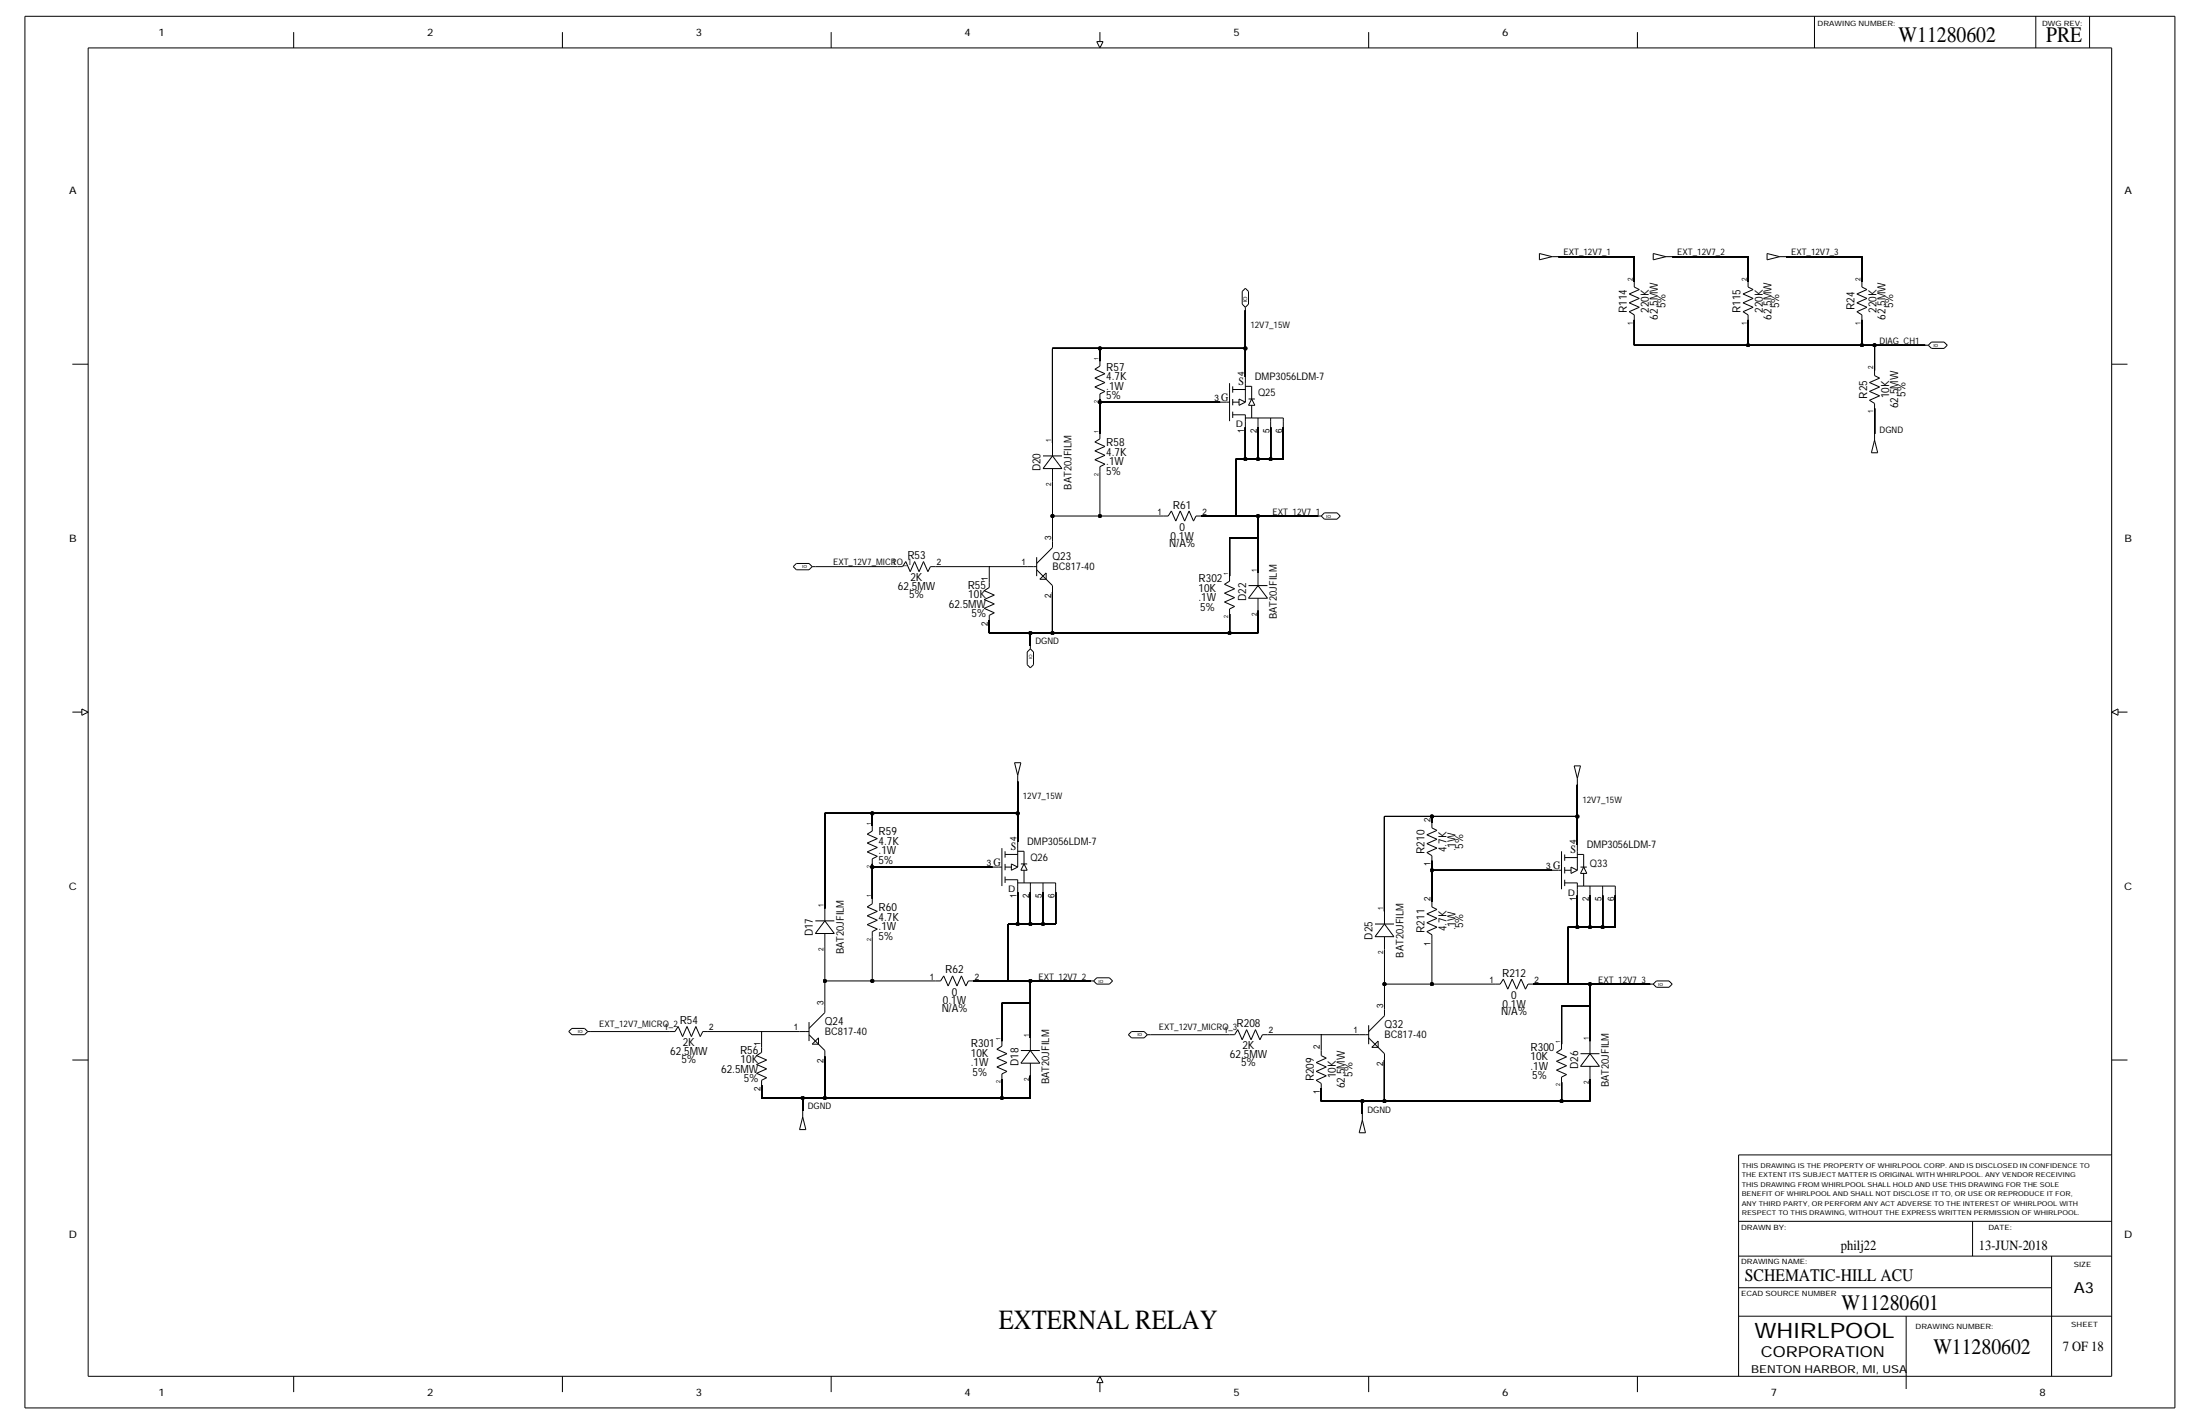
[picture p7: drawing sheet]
<svg xmlns="http://www.w3.org/2000/svg" width="864mm" height="559mm" viewBox="0 0 864 559" stroke-linecap="round" stroke-linejoin="round" font-family="sans-serif">
<!-- layer: Nets -->
<g fill="none" stroke="#000" stroke-width=".39">
<path d="M611.7 100.7h29.8zM641.5 100.7v10zM656.4 100.7h29.8zM686.2 100.7v10zM701.1 100.7h29.8zM730.9 100.7v10zM413.1 136.7v37.2zM413.1 136.7h18.7zM431.8 136.7v5zM431.8 136.7h57.1zM488.9 121.8v14.9zM488.9 136.7v11.2z"/>
<path d="M641.5 125.5v10zM641.5 135.5h44.7zM686.2 125.5v10zM686.2 135.5h44.7zM730.9 125.5v10zM730.9 135.5h4.9zM735.8 135.5v9.9zM735.8 135.5h19.9zM431.8 157.8v12.4zM431.8 156.6v1.2zM431.8 157.8h47.1zM488.9 167.7v12.5z"/>
<path d="M493.8 167.7v12.5zM498.8 167.7v12.5zM503.8 167.7v12.5zM735.8 160.3v9.9zM413.1 188.8v13.7zM431.8 185.1v17.4zM485.1 180.2h3.8zM485.1 180.2v22.3zM488.9 180.2h4.9zM493.8 180.2h5zM498.8 180.2h5zM413.1 202.5h18.7z"/>
<path d="M413.1 202.5v9.9zM431.8 202.5h24.8zM471.5 202.5h13.6zM482.7 211.2v14.9zM482.7 211.2h11.1zM485.1 202.5h8.7zM493.8 211.2v13.6zM493.8 202.5v8.7zM493.8 202.5h23.6zM320.1 222.4h32.2zM367.2 222.4h21.1zM388.3 222.4h14.9z"/>
<path d="M388.3 222.4v6.2zM413.1 232.3v16.1zM493.8 239.7v8.7zM388.3 243.5v4.9zM388.3 248.4h16.2zM404.5 248.4h8.6zM404.5 248.4v5zM413.1 248.4h69.6zM482.7 248.4h11.1zM482.7 241v7.4zM323.8 319.2v37.2zM323.8 319.2h18.6z"/>
<path d="M342.4 319.2v4.9zM342.4 319.2h57.1zM399.5 306.8v12.4zM399.5 319.2v11.1zM619.2 308v12.4zM342.4 339v1.3zM543.5 320.4v37.2zM543.5 320.4h18.6zM562.1 320.4v2.5zM562.1 320.4h57.1zM562.1 337.8v3.7zM619.2 320.4v11.2z"/>
<path d="M342.4 340.3v12.4zM342.4 340.3h47.2zM399.5 350.2v12.4zM404.5 350.2v12.4zM409.4 350.2v12.4zM414.4 350.2v12.4zM562.1 341.5v12.4zM562.1 341.5h47.1zM619.2 351.4v12.4zM624.1 351.4v12.4zM629.1 351.4v12.4zM634.1 351.4v12.4z"/>
<path d="M323.8 371.3v13.6zM342.4 367.6v17.3zM395.8 362.6h3.7zM395.8 362.6v22.3zM399.5 362.6h5zM404.5 362.6h4.9zM409.4 362.6h5zM543.5 372.5v13.7zM562.1 368.8v17.4zM615.5 363.8h3.7zM615.5 363.8v22.4zM619.2 363.8h4.9z"/>
<path d="M624.1 363.8h5zM629.1 363.8h5zM323.8 384.9h18.6zM323.8 384.9v10zM342.4 384.9h24.8zM382.1 384.9h13.7zM393.3 393.6v14.9zM393.3 393.6h11.2zM395.8 384.9h8.7zM404.5 393.6v13.7zM404.5 384.9v8.7zM404.5 384.9h23.5z"/>
<path d="M543.5 386.2h18.6zM543.5 386.2v9.9zM562.1 386.2h24.8zM601.8 386.2h13.7zM613 394.9v14.9zM613 394.9h11.1zM615.5 386.2h8.6zM624.1 394.9v13.6zM624.1 386.2v8.7zM624.1 386.2h23.6zM231.9 404.8h31.1zM277.9 404.8h21.1z"/>
<path d="M299 404.8v6.2zM299 404.8h14.9zM323.8 414.7v16.2zM451.6 406h31.1zM497.5 406h21.1zM518.6 406h14.9zM518.6 406v6.2zM543.5 416v16.1zM299 425.9v5zM299 430.9h16.1zM315.1 430.9h8.7zM315.1 430.9v4.9z"/>
<path d="M323.8 430.9h69.5zM393.3 423.4v7.5zM393.3 430.9h11.2zM404.5 422.2v8.7zM518.6 427.1v5zM518.6 432.1h16.2zM534.8 432.1h8.7zM534.8 432.1v5zM543.5 432.1h69.5zM613 424.7v7.4zM613 432.1h11.1zM624.1 423.4v8.7z"/>
</g>
<g fill="#000" stroke="#000" stroke-width=".39">
<circle cx="431.8" cy="136.7" r=".7"/>
<circle cx="488.9" cy="136.7" r=".7"/>
<circle cx="686.2" cy="135.5" r=".7"/>
<circle cx="730.9" cy="135.5" r=".7"/>
<circle cx="735.8" cy="135.5" r=".7"/>
<circle cx="431.8" cy="157.8" r=".7"/>
<circle cx="488.9" cy="180.2" r=".7"/>
<circle cx="493.8" cy="180.2" r=".7"/>
<circle cx="498.8" cy="180.2" r=".7"/>
<circle cx="413.1" cy="202.5" r=".7"/>
<circle cx="431.8" cy="202.5" r=".7"/>
<circle cx="485.1" cy="202.5" r=".1"/>
<circle cx="493.8" cy="211.2" r=".1"/>
<circle cx="493.8" cy="202.5" r=".7"/>
<circle cx="388.3" cy="222.4" r=".1"/>
<circle cx="404.5" cy="248.4" r=".7"/>
<circle cx="413.1" cy="248.4" r=".7"/>
<circle cx="482.7" cy="248.4" r=".7"/>
<circle cx="342.4" cy="319.2" r=".7"/>
<circle cx="399.5" cy="319.2" r=".7"/>
<circle cx="562.1" cy="320.4" r=".7"/>
<circle cx="619.2" cy="320.4" r=".7"/>
<circle cx="342.4" cy="340.3" r=".7"/>
<circle cx="562.1" cy="341.5" r=".7"/>
<circle cx="399.5" cy="362.6" r=".7"/>
<circle cx="404.5" cy="362.6" r=".7"/>
<circle cx="409.4" cy="362.6" r=".7"/>
<circle cx="619.2" cy="363.8" r=".7"/>
<circle cx="624.1" cy="363.8" r=".7"/>
<circle cx="629.1" cy="363.8" r=".7"/>
<circle cx="323.8" cy="384.9" r=".7"/>
<circle cx="342.4" cy="384.9" r=".7"/>
<circle cx="395.8" cy="384.9" r=".1"/>
<circle cx="404.5" cy="393.6" r=".1"/>
<circle cx="404.5" cy="384.9" r=".7"/>
<circle cx="543.5" cy="386.2" r=".7"/>
<circle cx="562.1" cy="386.2" r=".7"/>
<circle cx="615.5" cy="386.2" r=".1"/>
<circle cx="624.1" cy="394.9" r=".1"/>
<circle cx="624.1" cy="386.2" r=".7"/>
<circle cx="299" cy="404.8" r=".1"/>
<circle cx="518.6" cy="406" r=".1"/>
<circle cx="315.1" cy="430.9" r=".7"/>
<circle cx="323.8" cy="430.9" r=".7"/>
<circle cx="393.3" cy="430.9" r=".7"/>
<circle cx="534.8" cy="432.1" r=".7"/>
<circle cx="543.5" cy="432.1" r=".7"/>
<circle cx="613" cy="432.1" r=".7"/>
</g>
<!-- layer: Components -->
<g fill="none" stroke="#000" stroke-width=".39">
<path d="M604.3 99.5v2.5zM604.3 99.5l4.9 1.2zM649 99.5v2.5zM649 99.5l4.9 1.2zM693.6 99.5v2.5zM693.6 99.5l5 1.2zM487.6 114.4v4.9zM487.6 119.3l1.3 1.3zM488.9 113.1l1.2 1.3zM488.9 113.1l-1.3 1.3zM490.1 114.4v4.9zM604.3 102l4.9-1.3z"/>
<path d="M609.2 100.7h2.5zM639.5 115.4l4-1.8zM639.5 115.4l4 1.7zM639.5 118.8l4-1.7zM639.5 118.8l4 1.8zM641.5 112.6l2 1zM641.5 110.7v1.9zM649 102l4.9-1.3zM653.9 100.7h2.5zM684.2 115.4l4-1.8zM684.2 115.4l4 1.7zM684.2 118.8l4-1.7z"/>
<path d="M684.2 118.8l4 1.8zM686.2 112.6l2 1zM686.2 110.7v1.9zM693.6 102l5-1.3zM698.6 100.7h2.5zM728.9 115.4l4-1.8zM728.9 115.4l4 1.7zM728.9 118.8l4-1.7zM728.9 118.8l4 1.8zM730.9 112.6l2 1zM730.9 110.7v1.9zM488.9 120.6v1.2z"/>
<path d="M488.9 120.6l1.2-1.3zM639.5 122.3l2 1.3zM639.5 122.3l4-1.7zM641.5 123.6v1.9zM684.2 122.3l2 1.3zM684.2 122.3l4-1.7zM686.2 123.6v1.9zM728.9 122.3l2 1.3zM728.9 122.3l4-1.7zM730.9 123.6v1.9zM755.7 135.5h1.2zM756.9 135.5l1.3-1.3z"/>
<path d="M756.9 135.5l1.3 1.2zM758.2 134.2h4.9zM758.2 136.7h4.9zM763.1 134.2l1.3 1.3zM763.1 136.7l1.3-1.2zM429.8 144.9l2-1.2zM429.8 144.9l4 1.7zM429.8 151.9l4 1.7zM429.8 151.9l4-1.8zM429.8 148.4l4 1.7zM429.8 148.4l4-1.8zM431.8 154.6l2-1z"/>
<path d="M431.8 154.6v2zM431.8 141.7v2zM478.9 157.8h2.5zM481.4 157.8h1.3zM482.7 150.4v14.9zM483.9 156.6v2.5zM483.9 152.8h5zM483.9 151.6v2.5zM483.9 157.8h2.5zM486.4 156.6v2.5zM486.4 159.1l2.5-1.3zM486.4 156.6l2.5 1.2z"/>
<path d="M488.9 147.9v2.5zM488.9 151.6h2.4zM488.9 150.4v7.4zM490.1 159.1h2.5zM490.1 156.6h2.5zM491.3 156.6l1.3 2.5zM491.3 156.6l-1.2 2.5zM491.3 159.1v4.9zM491.3 151.6v5zM733.9 157.1l1.9 1.2zM733.9 157.1l3.9-1.8zM733.9 150.1l3.9-1.7z"/>
<path d="M733.9 150.1l3.9 1.8zM733.9 153.6l3.9-1.7zM733.9 153.6l3.9 1.7zM735.8 147.4l2 1zM735.8 145.4v2zM735.8 158.3v2zM409.4 178.9h7.5zM413.1 173.9v5zM413.1 178.9l3.8 5zM413.1 178.9l-3.7 5zM429.8 173.5l2-1.3zM429.8 173.5l4 1.7z"/>
<path d="M429.8 176.9l4 1.8zM429.8 176.9l4-1.7zM431.8 170.2v2zM483.9 162.8h5zM483.9 161.5v2.5zM488.9 165.3v2.4zM488.9 162.8v2.5zM488.9 164h2.4zM491.3 164h12.5zM493.8 165.3v2.4zM493.8 164v1.3zM498.8 165.3v2.4z"/>
<path d="M498.8 164v1.3zM503.8 165.3v2.4zM503.8 164v1.3zM734.6 177.7h2.5zM735.8 172.7l1.3 5zM735.8 172.7l-1.2 5zM735.8 170.2v2.5zM409.4 183.9h7.5zM413.1 183.9v4.9zM429.8 180.4l4 1.7zM429.8 180.4l4-1.7zM431.8 183.1l2-1z"/>
<path d="M431.8 183.1v2zM406.9 218.6v7.5zM413.1 212.4v2.5zM413.1 214.9l-6.2 6.2zM456.6 202.5h2zM459.8 200.5l-1.2 2zM459.8 200.5l1.8 4zM463.3 200.5l1.7 4zM463.3 200.5l-1.7 4zM466.8 200.5l1.7 4zM466.8 200.5l-1.8 4zM469.5 202.5l-1 2z"/>
<path d="M469.5 202.5h2zM517.4 202.5h1.2zM518.6 202.5l1.3 1.2zM519.9 201.3h5zM519.9 201.3l-1.3 1.2zM519.9 203.7h5zM524.9 201.3l1.2 1.2zM526.1 202.5l-1.2 1.2zM311.4 222.4l1.2 1.2zM312.6 221.1h5zM312.6 221.1l-1.2 1.3zM312.6 223.6h5z"/>
<path d="M317.6 221.1l1.2 1.3zM318.8 222.4h1.3zM318.8 222.4l-1.2 1.2zM352.3 222.4h2zM355.6 220.4l-1.3 2zM355.6 220.4l1.7 3.9zM359 220.4l1.8 3.9zM359 220.4l-1.7 3.9zM362.5 220.4l1.7 3.9zM362.5 220.4l-1.7 3.9zM365.2 222.4l-1 1.9zM365.2 222.4h2z"/>
<path d="M386.3 231.8l2-1.3zM386.3 231.8l4 1.7zM386.3 238.7l4 1.8zM386.3 238.7l4-1.7zM386.3 235.3l4 1.7zM386.3 235.3l4-1.8zM388.3 228.6v1.9zM403.2 222.4h2.5zM405.7 222.4h1.2zM406.9 223.6l6.2 6.2zM408.2 227.3h2.5zM408.2 227.3l2.5-2.5z"/>
<path d="M410.7 224.8v2.5zM413.1 229.8v2.5zM480.7 229.3l2-1.2zM480.7 229.3l3.9 1.7zM480.7 236.3l3.9 1.7zM480.7 236.3l3.9-1.8zM480.7 232.8l3.9 1.7zM480.7 232.8l3.9-1.8zM482.7 239l1.9-1zM482.7 239v2zM482.7 226.1v2zM490.1 234.8h7.4z"/>
<path d="M490.1 229.8h7.4zM493.8 224.8v5zM493.8 234.8v4.9zM493.8 229.8l3.7 5zM493.8 229.8l-3.7 5zM388.3 241.5l2-1zM388.3 241.5v2zM403.2 255.9v4.9zM403.2 255.9l1.3-1.3zM404.5 253.4v1.2zM404.5 254.6l1.2 1.3zM405.7 255.9v4.9z"/>
<path d="M403.2 260.8l1.3 1.3zM404.5 262.1l1.2-1.3zM398.3 299.3h2.4zM398.3 299.3l1.2 5zM400.7 299.3l-1.2 5zM399.5 304.3v2.5zM617.9 300.5h2.5zM617.9 300.5l1.3 5zM619.2 305.5v2.5zM620.4 300.5l-1.2 5zM340.4 327.4l2-1.3zM340.4 327.4l4 1.7z"/>
<path d="M340.4 334.3l4 1.7zM340.4 334.3l4-1.7zM340.4 330.8l4 1.8zM340.4 330.8l4-1.7zM342.4 337l2-1zM342.4 337v2zM342.4 324.1v2zM393.3 332.8v14.9zM394.5 339v2.5zM394.5 335.3h5zM394.5 334.1v2.4zM397 339v2.5z"/>
<path d="M397 339l2.5 1.3zM399.5 330.3v2.5zM399.5 334.1h2.5zM399.5 332.8v7.5zM400.7 339h2.5zM402 339l1.2 2.5zM402 339l-1.3 2.5zM402 334.1v4.9zM560.1 334.6l2 1.2zM560.1 334.6l4-1.8zM560.1 327.6l4-1.7zM560.1 327.6l4 1.7z"/>
<path d="M560.1 331.1l4-1.8zM560.1 331.1l4 1.7zM562.1 324.9l2 1zM562.1 322.9v2zM562.1 335.8v2zM613 334.1v14.8zM614.2 336.5h5zM614.2 335.3v2.5zM619.2 331.6v2.5zM619.2 335.3h2.5zM619.2 334.1v7.4zM621.7 335.3v5z"/>
<path d="M323.8 356.4v5zM340.4 355.9l2-1.2zM340.4 355.9l4 1.7zM340.4 359.4l4 1.7zM340.4 359.4l4-1.8zM342.4 352.7v2zM389.6 340.3h2.5zM392.1 340.3h1.2zM394.5 345.2h5zM394.5 344v2.5zM394.5 340.3h2.5zM397 341.5l2.5-1.2z"/>
<path d="M399.5 347.7v2.5zM399.5 345.2v2.5zM399.5 346.5h2.5zM400.7 341.5h2.5zM402 341.5v5zM402 346.5h12.4zM404.5 347.7v2.5zM404.5 346.5v1.2zM409.4 347.7v2.5zM409.4 346.5v1.2zM414.4 347.7v2.5zM414.4 346.5v1.2z"/>
<path d="M543.5 357.6v5zM560.1 358.6l4-1.7zM560.1 358.6l4 1.8zM562.1 355.9l2 1zM562.1 353.9v2zM609.2 341.5h2.5zM611.7 341.5h1.3zM614.2 340.3v2.4zM614.2 346.5h5zM614.2 345.2v2.5zM614.2 341.5h2.5zM616.7 340.3v2.4z"/>
<path d="M616.7 342.7l2.5-1.2zM616.7 340.3l2.5 1.2zM619.2 348.9v2.5zM619.2 346.5v2.4zM619.2 347.7h2.5zM620.4 342.7h2.5zM620.4 340.3h2.5zM621.7 340.3l1.2 2.4zM621.7 340.3l-1.3 2.4zM621.7 342.7v5zM621.7 347.7h12.4zM624.1 348.9v2.5z"/>
<path d="M624.1 347.7v1.2zM629.1 348.9v2.5zM629.1 347.7v1.2zM634.1 348.9v2.5zM634.1 347.7v1.2zM320.1 366.3h7.4zM320.1 361.4h7.4zM323.8 366.3v5zM323.8 361.4l3.7 4.9zM323.8 361.4l-3.7 4.9zM340.4 362.8l4 1.8zM340.4 362.8l4-1.7z"/>
<path d="M342.4 365.6l2-1zM342.4 365.6v2zM539.7 367.6h7.5zM539.7 362.6h7.5zM543.5 367.6v4.9zM543.5 362.6l3.7 5zM543.5 362.6l-3.8 5zM560.1 365.6l2 1.2zM560.1 365.6l4-1.8zM560.1 362.1l4-1.7zM560.1 362.1l4 1.7zM562.1 366.8v2z"/>
<path d="M323.8 394.9v2.5zM323.8 397.4l-6.2 6.2zM367.2 384.9h2zM370.5 383l-1.3 1.9zM370.5 383l1.7 3.9zM373.9 383l1.8 3.9zM373.9 383l-1.7 3.9zM377.4 383l1.7 3.9zM377.4 383l-1.7 3.9zM380.1 384.9l-1 2zM380.1 384.9h2zM428 384.9h1.3z"/>
<path d="M429.3 384.9l1.2-1.2zM429.3 384.9l1.2 1.3zM430.5 383.7h5zM430.5 386.2h5zM435.5 383.7l1.2 1.2zM436.7 384.9l-1.2 1.3zM543.5 396.1v2.5zM586.9 386.2h2zM590.1 384.2l-1.2 2zM590.1 384.2l1.8 4zM593.6 384.2l1.7 4zM593.6 384.2l-1.7 4z"/>
<path d="M597.1 384.2l1.7 4zM597.1 384.2l-1.8 4zM599.8 386.2l-1 2zM599.8 386.2h2zM647.7 386.2h1.3zM649 386.2l1.2 1.2zM650.2 384.9h5zM650.2 384.9l-1.2 1.3zM650.2 387.4h5zM655.2 384.9l1.2 1.3zM656.4 386.2l-1.2 1.2zM223.3 404.8l1.2-1.2z"/>
<path d="M223.3 404.8l1.2 1.2zM224.5 403.6h5zM224.5 406h5zM229.5 403.6l1.2 1.2zM230.7 404.8h1.2zM230.7 404.8l-1.2 1.2zM263 404.8h2zM266.2 402.8l-1.2 2zM266.2 402.8l1.7 4zM269.7 402.8l1.7 4zM269.7 402.8l-1.8 4zM273.1 402.8l1.8 4z"/>
<path d="M273.1 402.8l-1.7 4zM275.9 404.8l-1 2zM275.9 404.8h2zM297 414.2l2-1.2zM297 414.2l4 1.8zM297 417.7l4 1.7zM297 417.7l4-1.7zM299 411v2zM313.9 404.8h2.4zM316.3 404.8h1.3zM317.6 401.1v7.4zM317.6 406l6.2 6.2z"/>
<path d="M318.8 409.8h2.5zM321.3 407.3v2.5zM321.3 407.3l-2.5 2.5zM323.8 412.2v2.5zM391.3 411.8l2-1.3zM391.3 411.8l4 1.7zM391.3 418.7l4 1.7zM391.3 418.7l4-1.7zM391.3 415.2l4 1.8zM391.3 415.2l4-1.7zM393.3 408.5v2zM400.7 417.2h7.5z"/>
<path d="M400.7 412.2h7.5zM404.5 407.3v4.9zM404.5 417.2v5zM404.5 412.2l3.7 5zM404.5 412.2l-3.8 5zM442.9 406l1.3 1.3zM444.2 404.8h4.9zM444.2 404.8l-1.3 1.2zM444.2 407.3h4.9zM449.1 404.8l1.3 1.2zM450.4 406h1.2zM450.4 406l-1.3 1.3z"/>
<path d="M482.7 406h1.9zM485.9 404.1l-1.3 1.9zM485.9 404.1l1.7 3.9zM489.4 404.1l1.7 3.9zM489.4 404.1l-1.8 3.9zM492.8 404.1l1.8 3.9zM492.8 404.1l-1.7 3.9zM495.6 406l-1 2zM495.6 406h1.9zM516.7 417l3.9-1.8zM516.7 417l3.9 1.7zM518.6 414.2l2 1z"/>
<path d="M518.6 412.2v2zM533.5 406h2.5zM536 406h1.3zM537.3 402.3v7.5zM537.3 404.8l6.2-6.2zM537.3 407.3l6.2 6.2zM538.5 411h2.5zM538.5 411l2.5-2.5zM541 408.5v2.5zM543.5 413.5v2.5zM611 413l2-1.2zM611 413l4 1.7z"/>
<path d="M611 419.9l4 1.8zM611 419.9l4-1.7zM611 416.5l4 1.7zM611 416.5l4-1.8zM613 409.8v2zM620.4 418.5h7.5zM620.4 413.5h7.5zM624.1 408.5v5zM624.1 418.5v4.9zM624.1 413.5l3.8 5zM624.1 413.5l-3.7 5zM297 421.2l4 1.7z"/>
<path d="M297 421.2l4-1.8zM299 423.9l2-1zM299 423.9v2zM315.1 438.3l1.2 5zM315.1 438.3l-1.2 5zM315.1 435.8v2.5zM393.3 421.4l2-1zM393.3 421.4v2zM516.7 423.9l1.9 1.3zM516.7 423.9l3.9-1.7zM516.7 420.4l3.9-1.7zM516.7 420.4l3.9 1.8z"/>
<path d="M518.6 425.2v1.9zM534.8 439.6l1.2 4.9zM534.8 439.6l-1.3 4.9zM534.8 437.1v2.5zM613 422.7l2-1zM613 422.7v2zM313.9 443.3h2.4zM533.5 444.5h2.5z"/>
</g>
<!-- layer: Page Border and Title Block -->
<g fill="none" stroke="#000" stroke-width=".39">
<path d="M9.8 6.4h844zM9.8 6.4v546.1zM34.6 18.8h794.3zM34.6 18.8v521.3zM115.3 12.6v6.2zM220.8 12.6v6.2zM326.3 12.6v6.2zM430.5 16.3l1.3 2.5zM430.5 16.3h2.5zM431.8 12.6v3.7zM433 16.3l-1.2 2.5zM537.3 12.6v6.2z"/>
<path d="M642.8 12.6v6.2zM712.3 6.4v12.4zM799.1 6.4v12.4zM820.2 6.4v12.4zM828.9 18.8v521.3zM853.8 6.4v546.1zM28.4 142.9h6.2zM828.9 142.9h6.2zM28.4 279.4h3.7zM32.1 278.2l2.5 1.2zM32.1 278.2v2.5zM828.9 279.4l2.5 1.3z"/>
<path d="M828.9 279.4l2.5-1.2zM831.4 279.4h3.7zM831.4 278.2v2.5zM32.1 280.7l2.5-1.3zM28.4 416h6.2zM828.9 416h6.2zM682.5 453.2v86.9zM682.5 453.2h146.4zM682.5 479.3h146.4zM774.3 479.3v13.6zM682.5 492.9h146.4zM805.3 492.9v47.2z"/>
<path d="M682.5 516.5h146.4zM682.5 505.3h122.8zM748.3 516.5v28.5zM9.8 552.5h844zM34.6 540.1h794.3zM115.3 540.1v6.2zM220.8 540.1v6.2zM326.3 540.1v6.2zM430.5 542.6h2.5zM431.8 540.1l-1.3 2.5zM431.8 540.1l1.2 2.5zM431.8 542.6v3.7z"/>
<path d="M537.3 540.1v6.2zM642.8 540.1v6.2z"/>
</g>
<text font-size="10.9" x="392.1" y="521.5">EXTERNAL RELAY</text>
<g font-size="8.7">
<text x="745.3" y="16.3">W11280602</text>
<text x="803.2" y="16.3">PRE</text>
<text x="722.9" y="514">W11280601</text>
<text x="758.9" y="531.4">W11280602</text>
</g>
<text font-size="8.3" x="688.7" y="525.2">WHIRLPOOL</text>
<text font-size="6.9" x="685" y="502.8">SCHEMATIC-HILL ACU</text>
<g font-size="6">
<text x="814" y="507.5">A3</text>
<text x="691.2" y="532.6">CORPORATION</text>
</g>
<g font-size="5.5">
<text x="722.7" y="490.4">philj22</text>
<text x="776.8" y="490.4">13-JUN-2018</text>
<text x="809.7" y="530.2">7 OF 18</text>
</g>
<g font-size="4.4">
<text x="638.6" y="122.8" transform="rotate(-90 638.6 122.8)">R114</text>
<text x="647.3" y="122.7" transform="rotate(-90 647.3 122.7)">220K</text>
<text x="650.8" y="125.4" transform="rotate(-90 650.8 125.4)">62.5MW</text>
<text x="653.7" y="120.9" transform="rotate(-90 653.7 120.9)">5%</text>
<text x="683.3" y="122.8" transform="rotate(-90 683.3 122.8)">R115</text>
<text x="692" y="122.7" transform="rotate(-90 692 122.7)">220K</text>
<text x="695.4" y="125.4" transform="rotate(-90 695.4 125.4)">62.5MW</text>
<text x="698.4" y="120.9" transform="rotate(-90 698.4 120.9)">5%</text>
<text x="728" y="121.7" transform="rotate(-90 728 121.7)">R24</text>
<text x="736.6" y="122.7" transform="rotate(-90 736.6 122.7)">220K</text>
<text x="740.1" y="125.4" transform="rotate(-90 740.1 125.4)">62.5MW</text>
<text x="743.1" y="120.9" transform="rotate(-90 743.1 120.9)">5%</text>
<text x="434.2" y="149.1">4.7K</text>
<text x="434.2" y="145.4">R57</text>
<text x="434.2" y="152.8">.1W</text>
<text x="486.2" y="151.2">S</text>
<text x="748.1" y="155.7" transform="rotate(-90 748.1 155.7)">5%</text>
<text x="434.2" y="156.6">5%</text>
<text x="479.3" y="157.4">G</text>
<text x="732.9" y="156.5" transform="rotate(-90 732.9 156.5)">R25</text>
<text x="741.6" y="156.3" transform="rotate(-90 741.6 156.3)">10K</text>
<text x="745.1" y="160.2" transform="rotate(-90 745.1 160.2)">62.5MW</text>
<text x="434.2" y="178.9">4.7K</text>
<text x="434.2" y="175.2">R58</text>
<text x="408.5" y="185" transform="rotate(-90 408.5 185)">D20</text>
<text x="434.2" y="182.6">.1W</text>
<text x="434.2" y="186.4">5%</text>
<text x="460.4" y="199.6">R61</text>
<text x="462.9" y="208.3">0</text>
<text x="459" y="214.7">N/A%</text>
<text x="459.4" y="211.7">0.1W</text>
<text x="356.2" y="219.4">R53</text>
<text x="413.1" y="219.7">Q23</text>
<text x="352.5" y="231.6">62.5MW</text>
<text x="357.4" y="228.1">2K</text>
<text x="379.9" y="231">R55</text>
<text x="470.5" y="232.3">10K</text>
<text x="470.5" y="228.6">R302</text>
<text x="356.9" y="234.6">5%</text>
<text x="372.4" y="238.5">62.5MW</text>
<text x="380.1" y="234.8">10K</text>
<text x="470.5" y="236">.1W</text>
<text x="471.1" y="239.7">5%</text>
<text x="489.2" y="235.9" transform="rotate(-90 489.2 235.9)">D22</text>
<text x="381.4" y="242.2">5%</text>
<text x="344.9" y="327.8">R59</text>
<text x="344.9" y="335.3">.1W</text>
<text x="344.9" y="331.6">4.7K</text>
<text x="396.8" y="333.6">S</text>
<text x="559.2" y="335" transform="rotate(-90 559.2 335)">R210</text>
<text x="567.8" y="334.4" transform="rotate(-90 567.8 334.4)">4.7K</text>
<text x="571.3" y="333.8" transform="rotate(-90 571.3 333.8)">.1W</text>
<text x="574.3" y="333.2" transform="rotate(-90 574.3 333.2)">5%</text>
<text x="616.5" y="334.8">S</text>
<text x="344.9" y="339">5%</text>
<text x="390" y="339.8">G</text>
<text x="609.6" y="341.1">G</text>
<text x="344.9" y="357.6">R60</text>
<text x="344.9" y="365.1">.1W</text>
<text x="344.9" y="361.4">4.7K</text>
<text x="567.8" y="365.4" transform="rotate(-90 567.8 365.4)">4.7K</text>
<text x="571.3" y="364.9" transform="rotate(-90 571.3 364.9)">.1W</text>
<text x="574.3" y="364.2" transform="rotate(-90 574.3 364.2)">5%</text>
<text x="319.1" y="367.4" transform="rotate(-90 319.1 367.4)">D17</text>
<text x="344.9" y="368.8">5%</text>
<text x="538.8" y="368.7" transform="rotate(-90 538.8 368.7)">D25</text>
<text x="559.2" y="366.1" transform="rotate(-90 559.2 366.1)">R211</text>
<text x="371.1" y="382">R62</text>
<text x="589.7" y="383.3">R212</text>
<text x="370.1" y="394.2">0.1W</text>
<text x="373.6" y="390.7">0</text>
<text x="589.8" y="395.4">0.1W</text>
<text x="593.3" y="391.9">0</text>
<text x="266.8" y="401.9">R54</text>
<text x="369.6" y="397.2">N/A%</text>
<text x="589.3" y="398.4">N/A%</text>
<text x="323.8" y="402.1">Q24</text>
<text x="485.4" y="403.1">R208</text>
<text x="543.5" y="403.4">Q32</text>
<text x="268" y="410.6">2K</text>
<text x="290.5" y="413.5">R56</text>
<text x="381.1" y="411">R301</text>
<text x="487.7" y="411.8">2K</text>
<text x="600.8" y="412.2">R300</text>
<text x="263.1" y="414">62.5MW</text>
<text x="267.6" y="417">5%</text>
<text x="290.7" y="417.2">10K</text>
<text x="381.1" y="414.7">10K</text>
<text x="381.1" y="418.5">.1W</text>
<text x="399.8" y="418.3" transform="rotate(-90 399.8 418.3)">D18</text>
<text x="482.8" y="415.3">62.5MW</text>
<text x="487.3" y="418.3">5%</text>
<text x="600.8" y="416">10K</text>
<text x="600.8" y="419.7">.1W</text>
<text x="619.5" y="419.6" transform="rotate(-90 619.5 419.6)">D26</text>
<text x="283.1" y="420.9">62.5MW</text>
<text x="292" y="424.7">5%</text>
<text x="381.8" y="422.2">5%</text>
<text x="515.7" y="424.4" transform="rotate(-90 515.7 424.4)">R209</text>
<text x="524.4" y="423.2" transform="rotate(-90 524.4 423.2)">10K</text>
<text x="530.9" y="422.5" transform="rotate(-90 530.9 422.5)">5%</text>
<text x="601.4" y="423.4">5%</text>
<text x="527.9" y="427" transform="rotate(-90 527.9 427)">62.5MW</text>
</g>
<text font-size="4.3" x="687.4" y="538.8">BENTON HARBOR, MI, USA</text>
<g font-size="4.1">
<text x="62.2" y="14.1">1</text>
<text x="167.7" y="14.1">2</text>
<text x="273.2" y="14.1">3</text>
<text x="378.6" y="14.1">4</text>
<text x="484.1" y="14.1">5</text>
<text x="589.6" y="14.1">6</text>
<text x="27.2" y="76.1">A</text>
<text x="833.9" y="76.1">A</text>
<text x="492.6" y="149.1">DMP3056LDM-7</text>
<text x="493.8" y="155.3">Q25</text>
<text x="420.6" y="192.1" transform="rotate(-90 420.6 192.1)">BAT20JFILM</text>
<text x="27.2" y="212.7">B</text>
<text x="833.9" y="212.7">B</text>
<text x="413.1" y="223.8">BC817-40</text>
<text x="501.3" y="243" transform="rotate(-90 501.3 243)">BAT20JFILM</text>
<text x="403.2" y="331.5">DMP3056LDM-7</text>
<text x="622.9" y="332.8">DMP3056LDM-7</text>
<text x="404.5" y="337.8">Q26</text>
<text x="624.1" y="340.1">Q33</text>
<text x="27" y="349.2">C</text>
<text x="833.8" y="349.2">C</text>
<text x="331.2" y="374.5" transform="rotate(-90 331.2 374.5)">BAT20JFILM</text>
<text x="550.9" y="375.8" transform="rotate(-90 550.9 375.8)">BAT20JFILM</text>
<text x="323.8" y="406.2">BC817-40</text>
<text x="543.5" y="407.5">BC817-40</text>
<text x="411.9" y="425.4" transform="rotate(-90 411.9 425.4)">BAT20JFILM</text>
<text x="631.6" y="426.7" transform="rotate(-90 631.6 426.7)">BAT20JFILM</text>
<text x="27" y="485.7">D</text>
<text x="833.8" y="485.7">D</text>
<text x="62.2" y="547.8">1</text>
<text x="167.7" y="547.8">2</text>
<text x="273.2" y="547.8">3</text>
<text x="378.6" y="547.8">4</text>
<text x="484.1" y="547.8">5</text>
<text x="589.6" y="547.8">6</text>
<text x="695.1" y="547.8">7</text>
<text x="800.6" y="547.8">8</text>
</g>
<g font-size="3.6">
<text x="485.1" y="167.7">D</text>
<text x="395.8" y="350.2">D</text>
<text x="615.5" y="351.4">D</text>
</g>
<g font-size="3.5">
<text x="613.7" y="100.2">EXT_12V7_1</text>
<text x="658.4" y="100.2">EXT_12V7_2</text>
<text x="703.1" y="100.2">EXT_12V7_3</text>
<text x="490.8" y="128.8">12V7_15W</text>
<text x="737.8" y="135">DIAG_CH1</text>
<text x="488.4" y="147.4" transform="rotate(-90 488.4 147.4)">4</text>
<text x="476.7" y="157.3">3</text>
<text x="488.4" y="170" transform="rotate(-90 488.4 170)">1</text>
<text x="493.3" y="170" transform="rotate(-90 493.3 170)">2</text>
<text x="498.3" y="170" transform="rotate(-90 498.3 170)">5</text>
<text x="503.3" y="170" transform="rotate(-90 503.3 170)">6</text>
<text x="737.8" y="169.7">DGND</text>
<text x="454.3" y="202">1</text>
<text x="472" y="202">2</text>
<text x="499.5" y="202">EXT_12V7_1</text>
<text x="412.7" y="211.9" transform="rotate(-90 412.7 211.9)">3</text>
<text x="327" y="221.9">EXT_12V7_MICRO_1</text>
<text x="350.1" y="221.9">1</text>
<text x="367.7" y="221.9">2</text>
<text x="401" y="221.9">1</text>
<text x="387.8" y="228.1" transform="rotate(-90 387.8 228.1)">1</text>
<text x="412.7" y="234.5" transform="rotate(-90 412.7 234.5)">2</text>
<text x="387.8" y="245.7" transform="rotate(-90 387.8 245.7)">2</text>
<text x="406.4" y="252.9">DGND</text>
<text x="401.5" y="313.7">12V7_15W</text>
<text x="621.2" y="314.9">12V7_15W</text>
<text x="561.6" y="322.4" transform="rotate(-90 561.6 322.4)">2</text>
<text x="399" y="329.8" transform="rotate(-90 399 329.8)">4</text>
<text x="618.7" y="331.1" transform="rotate(-90 618.7 331.1)">4</text>
<text x="387.3" y="339.8">3</text>
<text x="561.6" y="340" transform="rotate(-90 561.6 340)">1</text>
<text x="607" y="341">3</text>
<text x="399" y="352.4" transform="rotate(-90 399 352.4)">1</text>
<text x="404" y="352.4" transform="rotate(-90 404 352.4)">2</text>
<text x="408.9" y="352.4" transform="rotate(-90 408.9 352.4)">5</text>
<text x="413.9" y="352.4" transform="rotate(-90 413.9 352.4)">6</text>
<text x="561.6" y="353.4" transform="rotate(-90 561.6 353.4)">2</text>
<text x="618.7" y="353.7" transform="rotate(-90 618.7 353.7)">1</text>
<text x="623.6" y="353.7" transform="rotate(-90 623.6 353.7)">2</text>
<text x="628.6" y="353.7" transform="rotate(-90 628.6 353.7)">5</text>
<text x="633.6" y="353.7" transform="rotate(-90 633.6 353.7)">6</text>
<text x="561.6" y="371.1" transform="rotate(-90 561.6 371.1)">1</text>
<text x="365" y="384.4">1</text>
<text x="382.6" y="384.4">2</text>
<text x="407.7" y="384.4">EXT_12V7_2</text>
<text x="584.7" y="385.7">1</text>
<text x="602.3" y="385.7">2</text>
<text x="627.4" y="385.7">EXT_12V7_3</text>
<text x="323.3" y="394.4" transform="rotate(-90 323.3 394.4)">3</text>
<text x="543" y="395.6" transform="rotate(-90 543 395.6)">3</text>
<text x="235.2" y="403.1">EXT_12V7_MICRO_2</text>
<text x="260.7" y="404.3">1</text>
<text x="278.4" y="404.3">2</text>
<text x="311.6" y="404.3">1</text>
<text x="454.9" y="404.3">EXT_12V7_MICRO_3</text>
<text x="480.4" y="405.5">1</text>
<text x="498" y="405.5">2</text>
<text x="531.3" y="405.5">1</text>
<text x="298.5" y="410.5" transform="rotate(-90 298.5 410.5)">1</text>
<text x="518.1" y="411.8" transform="rotate(-90 518.1 411.8)">2</text>
<text x="323.3" y="417" transform="rotate(-90 323.3 417)">2</text>
<text x="543" y="418.2" transform="rotate(-90 543 418.2)">2</text>
<text x="298.5" y="428.1" transform="rotate(-90 298.5 428.1)">2</text>
<text x="518.1" y="429.4" transform="rotate(-90 518.1 429.4)">1</text>
<text x="317.1" y="435.3">DGND</text>
<text x="536.8" y="436.6">DGND</text>
</g>
<g font-size="2.9">
<text x="713.5" y="10.1">DRAWING NUMBER:</text>
<text x="801.6" y="10.1">DWG REV:</text>
<text x="683.5" y="482.8">DRAWN BY:</text>
<text x="780.5" y="482.5">DATE:</text>
<text x="683.5" y="496.2">DRAWING NAME:</text>
<text x="814" y="497.2">SIZE</text>
<text x="683.5" y="508.6">ECAD SOURCE NUMBER</text>
<text x="752" y="521.5">DRAWING NUMBER:</text>
<text x="813" y="520.8">SHEET</text>
</g>
<g font-size="2.8">
<text x="641" y="110.2" transform="rotate(-90 641 110.2)">2</text>
<text x="685.7" y="110.2" transform="rotate(-90 685.7 110.2)">2</text>
<text x="730.4" y="110.2" transform="rotate(-90 730.4 110.2)">2</text>
<text x="641" y="127.4" transform="rotate(-90 641 127.4)">1</text>
<text x="685.7" y="127.4" transform="rotate(-90 685.7 127.4)">1</text>
<text x="730.4" y="127.4" transform="rotate(-90 730.4 127.4)">1</text>
<text x="735.3" y="144.9" transform="rotate(-90 735.3 144.9)">2</text>
<text x="735.3" y="162.2" transform="rotate(-90 735.3 162.2)">1</text>
<text x="412.7" y="173.5" transform="rotate(-90 412.7 173.5)">1</text>
<text x="412.7" y="190.7" transform="rotate(-90 412.7 190.7)">2</text>
<text x="493.3" y="224.3" transform="rotate(-90 493.3 224.3)">1</text>
<text x="493.3" y="241.6" transform="rotate(-90 493.3 241.6)">2</text>
<text x="323.3" y="355.9" transform="rotate(-90 323.3 355.9)">1</text>
<text x="543" y="357.1" transform="rotate(-90 543 357.1)">1</text>
<text x="323.3" y="373.2" transform="rotate(-90 323.3 373.2)">2</text>
<text x="543" y="374.4" transform="rotate(-90 543 374.4)">2</text>
<text x="404" y="406.8" transform="rotate(-90 404 406.8)">1</text>
<text x="623.6" y="408" transform="rotate(-90 623.6 408)">1</text>
<text x="404" y="424.1" transform="rotate(-90 404 424.1)">2</text>
<text x="623.6" y="425.3" transform="rotate(-90 623.6 425.3)">2</text>
</g>
<g font-size="2.6">
<text x="683.7" y="461.9">THE EXTENT ITS SUBJECT MATTER IS ORIGINAL WITH WHIRLPOOL. ANY VENDOR RECEIVING</text>
<text x="683.7" y="458.2">THIS DRAWING IS THE PROPERTY OF WHIRLPOOL CORP. AND IS DISCLOSED IN CONFIDENCE TO</text>
<text x="683.7" y="465.6">THIS DRAWING FROM WHIRLPOOL SHALL HOLD AND USE THIS DRAWING FOR THE SOLE</text>
<text x="683.7" y="469.3">BENEFIT OF WHIRLPOOL AND SHALL NOT DISCLOSE IT TO, OR USE OR REPRODUCE IT FOR,</text>
<text x="683.7" y="473.1">ANY THIRD PARTY, OR PERFORM ANY ACT ADVERSE TO THE INTEREST OF WHIRLPOOL WITH</text>
<text x="683.7" y="476.8">RESPECT TO THIS DRAWING, WITHOUT THE EXPRESS WRITTEN PERMISSION OF WHIRLPOOL.</text>
</g>
<g font-size="2.4">
<text x="431.3" y="141.2" transform="rotate(-90 431.3 141.2)">1</text>
<text x="431.3" y="158.2" transform="rotate(-90 431.3 158.2)">2</text>
<text x="431.3" y="169.7" transform="rotate(-90 431.3 169.7)">1</text>
<text x="431.3" y="186.8" transform="rotate(-90 431.3 186.8)">2</text>
<text x="482.2" y="225.6" transform="rotate(-90 482.2 225.6)">1</text>
<text x="482.2" y="242.6" transform="rotate(-90 482.2 242.6)">2</text>
<text x="341.9" y="323.6" transform="rotate(-90 341.9 323.6)">1</text>
<text x="341.9" y="340.7" transform="rotate(-90 341.9 340.7)">2</text>
<text x="341.9" y="352.2" transform="rotate(-90 341.9 352.2)">1</text>
<text x="341.9" y="369.2" transform="rotate(-90 341.9 369.2)">2</text>
<text x="392.8" y="408" transform="rotate(-90 392.8 408)">1</text>
<text x="612.5" y="409.3" transform="rotate(-90 612.5 409.3)">1</text>
<text x="392.8" y="425.1" transform="rotate(-90 392.8 425.1)">2</text>
<text x="612.5" y="426.3" transform="rotate(-90 612.5 426.3)">2</text>
</g>
<text font-size="2.1" x="489.6" y="118.6" transform="rotate(-90 489.6 118.6)">IO</text>
<g font-size="1.7">
<text x="758.9" y="136.2">IO</text>
<text x="520.6" y="203.2">IO</text>
<text x="314.9" y="223">IO</text>
<text x="405.2" y="258.5" transform="rotate(-90 405.2 258.5)">IO</text>
<text x="431.3" y="385.6">IO</text>
<text x="651" y="386.9">IO</text>
<text x="226.8" y="405.5">IO</text>
<text x="446.5" y="406.7">IO</text>
</g>
</svg>
